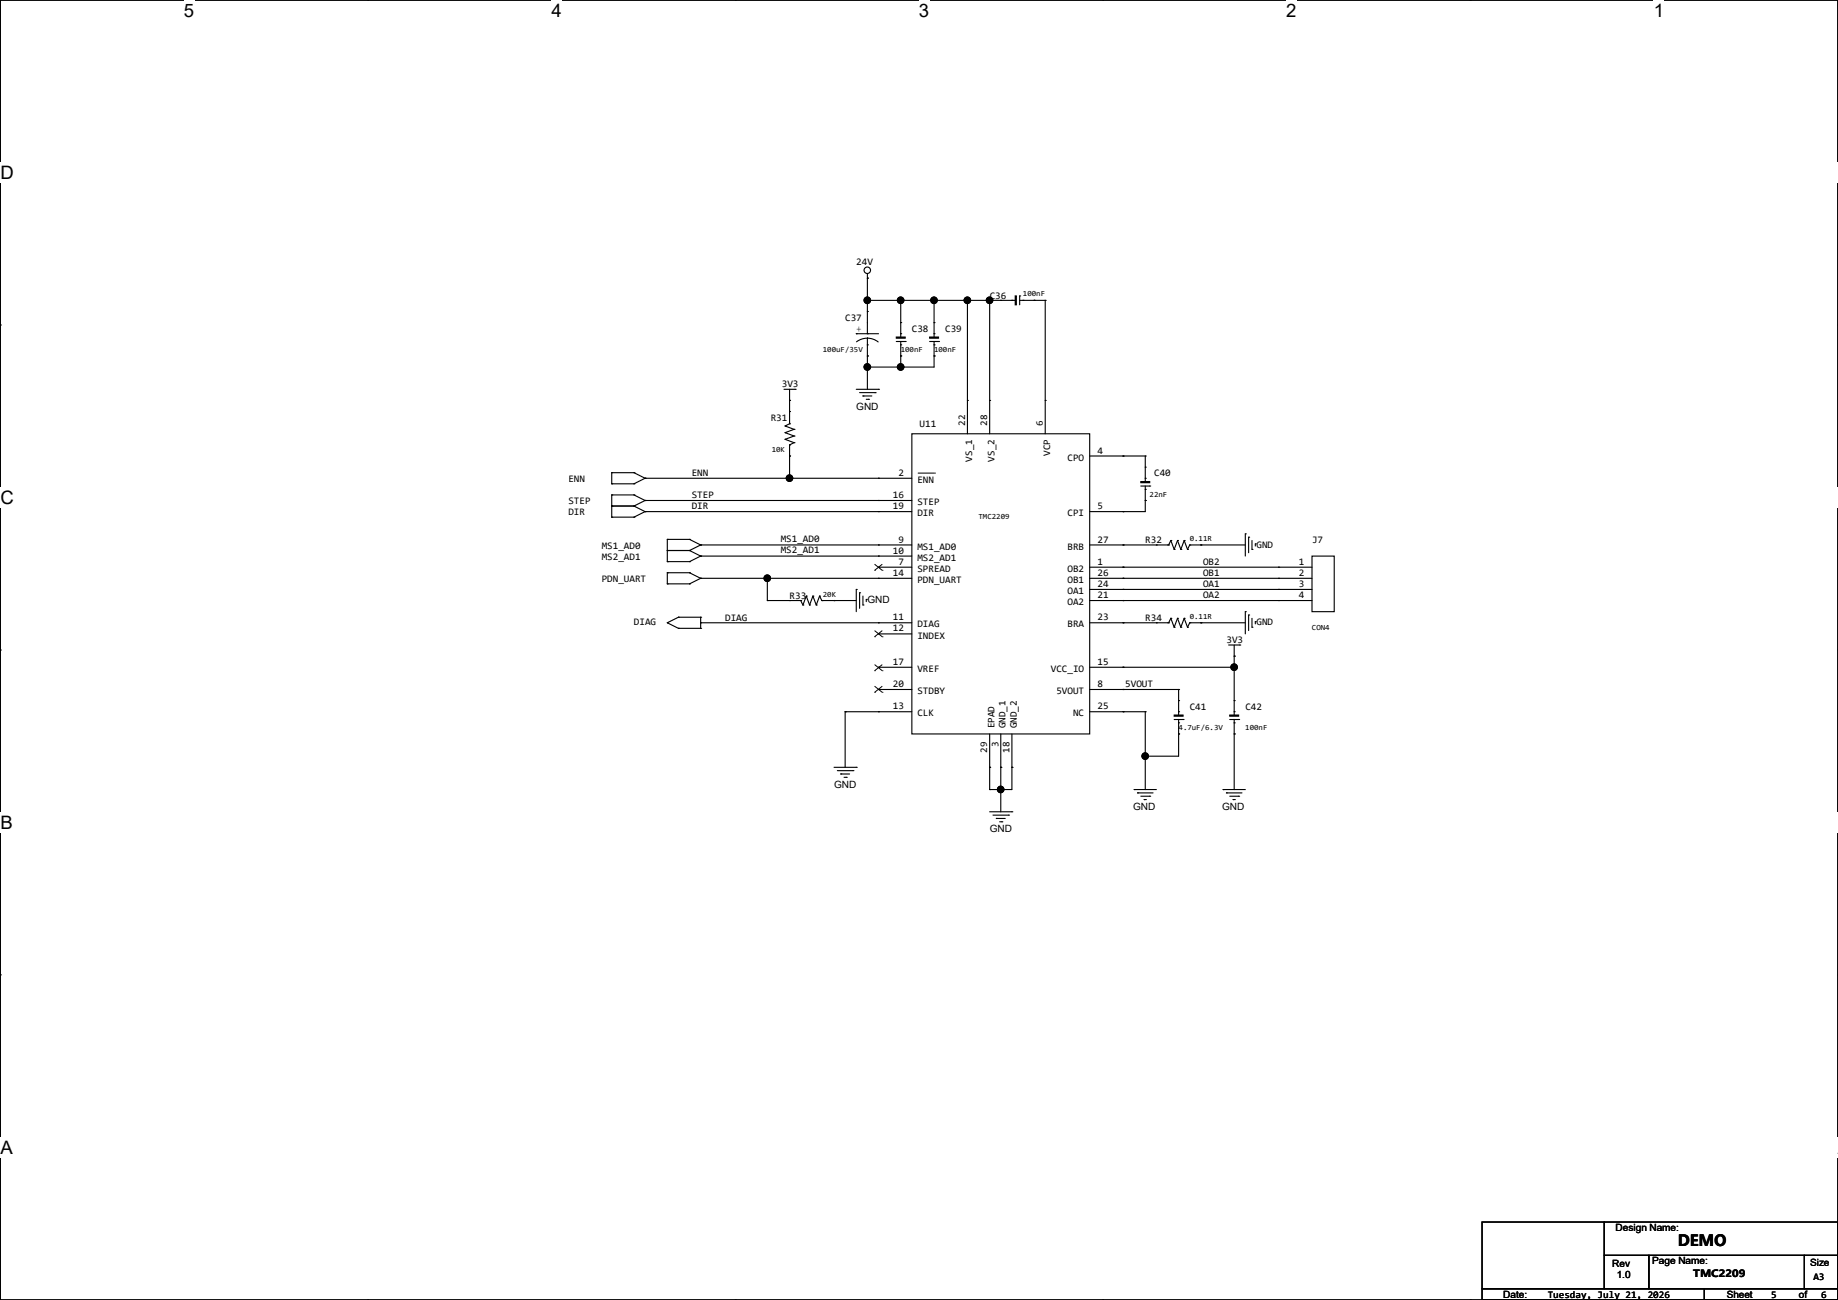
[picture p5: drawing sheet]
<svg xmlns="http://www.w3.org/2000/svg" width="420mm" height="297mm" viewBox="0 0 420 297" stroke-linecap="round" stroke-linejoin="round" font-family="sans-serif">
<path d="M.1 0h419.8v297h-419.8z" fill="none" stroke="#000" stroke-width=".25"/>
<path d="M42 0h2.4v4.8h-2.4z" fill="#fff"/>
<path d="M84 0h.1M84 297h.1" fill="none" stroke="#000" stroke-width=".25"/>
<path d="M126 0h2.4v4.8h-2.4z" fill="#fff"/>
<path d="M168 0h.1M168 297h.1" fill="none" stroke="#000" stroke-width=".25"/>
<path d="M210 0h2.3v4.8h-2.3z" fill="#fff"/>
<path d="M252 0h.1M252 297h.1" fill="none" stroke="#000" stroke-width=".25"/>
<path d="M293.9 0h2.4v4.8h-2.4z" fill="#fff"/>
<path d="M336 0h.1M336 297h.1" fill="none" stroke="#000" stroke-width=".25"/>
<g fill="#fff">
<path d="M377.9 0h2.4v4.8h-2.4z"/>
<path d="M.1 37.1h3v4.8h-3z"/>
<path d="M419.9 37.1l.1 4.8z"/>
<path d="M.1 111.3h3v4.8h-3z"/>
<path d="M419.9 111.3l.1 4.8z"/>
</g>
<path d="M.1 74.3h.1M419.9 74.3h.1" fill="none" stroke="#000" stroke-width=".25"/>
<g fill="#fff">
<path d="M.1 185.6h2.8v4.7h-2.8z"/>
<path d="M419.9 185.6l.1 4.7z"/>
</g>
<path d="M.1 148.5h.1M419.9 148.5h.1" fill="none" stroke="#000" stroke-width=".25"/>
<g fill="#fff">
<path d="M0 259.8h2.9v4.7h-2.9z"/>
<path d="M419.9 259.8h.1v4.7h-.1z"/>
</g>
<g fill="none" stroke="#000" stroke-width=".25">
<path d="M195.7 76.2h.1M195.7 76.2h5M198.2 63.5h.1M198.2 78.8h.1M198.2 76.2h.1M198.2 77.3l-1.1 .1-1.4 .7M198.2 77.3l1.6 .3 .9 .5M198.2 71.2h.1M198.2 68.6h.1M198.2 62.5v13.7M198.2 77.3v11.6M198.2 68.6h33.8"/>
<path d="M204.8 78h2M205.8 78.8h.1M205.8 76.2h.1M205.8 73.7h.1M205.8 68.6h.1M205.8 68.6v8.4M205.8 78v5.9M206.8 78h.1M212.4 78h2.1M213.4 78.8h.1M213.4 76.2h.1M213.4 73.7h.1"/>
<path d="M213.4 68.6h.1M213.4 68.6v8.4M213.4 78v5.9h-15.2M214.5 78h.1M221.1 68.6h.1M221.1 68.6v30.5M226.1 68.6h.1M226.1 68.6v30.5M228.7 68.6h.1M231.2 68.6h.1M233 67.6h.1M233 68.6h5.8"/>
<path d="M233 67.6v2M233.8 68.6h.1M236.3 68.6h.1M238.8 68.6h.1M238.8 68.6v30.5M179.2 88.9h2.5M179.4 97.3h.1M179.4 98.8h.1M179.4 97.3l2 .8M179.4 98.8l2 .8M180.4 91.5h.1M180.4 96.8h.1"/>
<path d="M180.4 94h.1M180.4 88.9v7.9M180.4 96.8l-1 .5M181.4 98.1h.1M181.4 99.6h.1M181.4 98.1l-2 .7M181.4 99.6l-2 .8M181.7 88.9h.1M195.7 88.9h5M196.4 89.7h3.6M197.2 90.5h.1M197.2 90.5h2"/>
<path d="M198 91.2h.5M198.2 81.3h.1M198.2 83.9h.1M198.5 91.2h.1M200 89.7h.1M200.7 88.9h.1M205.8 81.3h.1M205.8 83.9h.1M208.4 99.1h40.6v68.6h-40.6zM213.4 81.3h.1M221.1 91.5h.1M226.1 91.5h.1"/>
<path d="M238.8 91.5h.1M139.8 110.5h.1M139.8 108h.1M139.8 115.6h.1M139.8 113.1h.1M139.8 118.2h.1M139.8 108h5.1M139.8 110.5h5.1M139.8 108v2.5M139.8 113.1v5.1M139.8 113.1h5.1M139.8 115.6h5.1"/>
<path d="M139.8 118.2h5.1M144.9 108h.1M144.9 110.5h.1M144.9 113.1h.1M144.9 115.6h.1M144.9 118.2h.1M144.9 108l2.5 1.3M144.9 113.1l2.5 1.2M144.9 115.6l2.5 1.3M147.4 109.3h.1M147.4 114.3h.1M147.4 116.9h.1"/>
<path d="M147.4 109.3l-2.5 1.2M147.4 114.3l-2.5 1.3M147.4 116.9l-2.5 1.3M147.4 109.3h61M147.4 116.9h61M147.4 114.3h61M179.4 100.4h.1M179.4 100.4l2 .7M180.4 101.6h.1M180.4 104.2h.1M180.4 109.3h.1M180.4 101.6v7.7"/>
<path d="M181.4 101.1h.1M181.4 101.1l-1 .5M200.7 109.3h.1M200.7 114.3h.1M200.7 116.9h.1M249 104.2h12.7M256.6 104.2h.1M256.6 116.9h.1M260.7 111h2M261.7 111.8h.1M261.7 109.3h.1M261.7 106.7h.1"/>
<path d="M261.7 114.3h.1M261.7 104.2h.1M261.7 111v5.9h-12.7M261.7 104.2v5.8M262.7 111h.1M152.5 125.8h.1M152.5 123.2h.1M152.5 128.3h.1M152.5 133.4h.1M152.5 130.9h.1M152.5 123.2h5.1M152.5 125.8h5.1"/>
<path d="M152.5 123.2v5.1M152.5 130.9v2.5M152.5 128.3h5.1M152.5 130.9h5.1M152.5 133.4h5.1M157.6 123.2h.1M157.6 125.8h.1M157.6 128.3h.1M157.6 130.9h.1M157.6 133.4h.1M157.6 123.2l2.5 1.3M157.6 125.8l2.5 1.2"/>
<path d="M157.6 130.9l2.5 1.2M160.1 124.5h.1M160.1 127h.1M160.1 132.1h.1M160.1 124.5l-2.5 1.3M160.1 127l-2.5 1.3M160.1 132.1l-2.5 1.3M160.1 124.5h48.3M160.1 127h48.3M160.1 132.1h48.3M175.3 132.1h.1M175.3 137.2h.1"/>
<path d="M175.3 137.2h7.7M175.3 132.1v5.1M180.4 137.2h.1M183 137.2h.1M183 137.2l.5 1M183.5 138.2h.1M184.2 136.2h.1M184.2 136.2l.8 2M184.2 136.2l-.7 2M185 138.2h.1M185.8 136.2h.1M185.8 136.2l.7 2"/>
<path d="M185.8 136.2l-.8 2M186.5 138.2h.1M187.3 136.2h.1M187.3 136.2l.5 1M187.3 136.2l-.8 2M187.8 137.2h.1M187.8 137.2h7.9M190.6 137.2h.1M195.7 134.7h.1M195.7 134.7v5M196.4 135.4h.1M196.4 135.4v3.6"/>
<path d="M197.2 138.2h.1M197.2 136.2v2M198 136.9h.1M198 136.9v.6M200.7 129.6h.1M200.7 124.5h.1M200.7 127h.1M200.7 132.1h.1M200.7 129.6h7.7M249 137.2h50.8M249 129.6h50.8M249 124.5h18"/>
<path d="M249 132.1h50.8M249 134.7h50.8M256.6 129.6h.1M256.6 137.2h.1M256.6 134.7h.1M256.6 132.1h.1M256.6 124.5h.1M264.2 124.5h.1M267 124.5h.1M267.5 123.5h.1M267.5 123.5l-.5 1M267.5 123.5l.8 2"/>
<path d="M268.3 125.5h.1M269.1 123.5h.1M269.1 123.5l-.8 2M269.1 123.5l.7 2M269.8 125.5h.1M270.6 123.5h.1M270.6 123.5l-.8 2M270.6 123.5l.8 2M271.4 125.5h.1M271.9 124.5h.1M271.9 124.5h12.7M271.9 124.5l-.5 1"/>
<path d="M274.4 124.5h.1M284.6 122h.1M284.6 139.7h.1M284.6 122v5M284.6 139.7v5.1M285.3 122.7h.1M285.3 122.7v3.6M286.1 125.5h.1M286.1 123.5v2M286.9 124.2h.1M286.9 124.2v.6M292.2 129.6h.1"/>
<path d="M292.2 132.1h.1M292.2 134.7h.1M292.2 137.2h.1M299.8 127h5.1v12.7h-5.1zM152.5 142.3h.1M152.5 142.3l2.5 1.3M155 141h.1M155 143.6h.1M155 141h5.1M155 141l-2.5 1.3M155 143.6h5.1M160.1 143.6h.1"/>
<path d="M160.1 141h.1M160.1 142.3h.1M160.1 141v2.6M160.1 142.3h48.3M200.7 142.3h.1M200.7 144.8h.1M200.7 152.4h.1M200.7 157.5h.1M200.7 157.5h7.7M200.7 144.8h7.7M200.7 152.4h7.7M249 157.5h20.3"/>
<path d="M249 142.3h18M249 152.4h33M256.6 157.5h.1M256.6 152.4h.1M256.6 142.3h.1M264.2 142.3h.1M267 142.3h.1M267.5 141.3h.1M267.5 141.3l-.5 1M267.5 141.3l.8 2M268.3 143.3h.1M269.1 141.3h.1"/>
<path d="M269.1 141.3l-.8 2M269.1 141.3l.7 2M269.3 157.5h.1M269.3 157.5v5.9M269.8 143.3h.1M270.6 141.3h.1M270.6 141.3l-.8 2M270.6 141.3l.8 2M271.4 143.3h.1M271.9 142.3h.1M271.9 142.3h12.7M271.9 142.3l-.5 1"/>
<path d="M274.4 142.3h.1M280.8 147.4h2.5M282 149.9h.1M282 152.4h.1M282 147.4v16M283.3 147.4h.1M285.3 140.5h.1M285.3 140.5v3.6M286.1 143.3h.1M286.1 141.3v2M286.9 142h.1M286.9 142v.5"/>
<path d="M190.6 175.3h5.1M191.3 176.1h3.6M192.1 176.8h.1M192.1 176.8h2M192.9 177.6h.5M193.1 162.6h.1M193.1 162.6h15.3M193.1 162.6v12.7M193.4 177.6h.1M194.9 176.1h.1M195.7 175.3h.1M200.7 162.6h.1"/>
<path d="M226.1 175.3h.1M226.1 167.7v12.7M228.7 175.3h.1M228.7 167.7v17.8M231.2 175.3h.1M231.2 167.7v12.7h-5.1M249 162.6h12.7M256.6 162.6h.1M261.7 162.6h.1M261.7 172.8h.1M261.7 162.6v17.8M268.3 164.4h2"/>
<path d="M269.3 165.1h.1M269.3 162.6h.1M269.3 160.1h.1M269.3 167.7h.1M269.3 164.4v8.4h-7.6M270.3 164.4h.1M281 164.4h2M282 165.1h.1M282 162.6h.1M282 160.1h.1M282 167.7h.1M282 164.4v16"/>
<path d="M283 164.4h.1M226.1 180.4h.1M226.1 185.5h5.1M226.9 186.2h3.6M227.7 187h.1M227.7 187h2M228.4 187.7h.5M228.7 180.4h.1M228.9 187.7h.1M230.5 186.2h.1M231.2 185.5h.1M259.2 180.4h.1"/>
<path d="M259.2 180.4h5M259.9 181.1h.1M259.9 181.1h3.6M260.7 181.9h2M261.5 182.7h.1M261.5 182.7h.5M262.7 181.9h.1M279.5 180.4h.1M279.5 180.4h5.1M280.2 181.1h.1M280.2 181.1h3.6M281 181.9h2"/>
<path d="M281.8 182.7h.1M281.8 182.7h.5M283 181.9h.1M.1 222.7h.1M419.9 222.7h.1M338.7 279.2h27.9v15.2h-27.9zM366.6 279.2h53.3v7.6h-53.3zM338.7 294.4h50.8v2.6h-50.8zM366.6 286.8h10.2v7.6h-10.2zM376.8 286.8h35.5v7.6h-35.5zM389.5 294.4h30.4v2.6h-30.4zM412.3 286.8h7.6v7.6h-7.6z"/>
<circle cx="198.2" cy="61.7" r=".74"/>
</g>
<g fill="#000" stroke="#000" stroke-width=".25">
<path d="M204.8 77h2v.3h-2z" fill-rule="evenodd"/>
<path d="M212.4 77h2.1v.3h-2.1z" fill-rule="evenodd"/>
<path d="M232 67.6h.2v2h-.2z" fill-rule="evenodd"/>
<path d="M260.7 110h2v.3h-2z" fill-rule="evenodd"/>
<path d="M268.3 163.4h2v.2h-2z" fill-rule="evenodd"/>
<path d="M281 163.4h2v.2h-2z" fill-rule="evenodd"/>
<circle cx="198.2" cy="68.6" r=".74"/>
<circle cx="205.8" cy="68.6" r=".74"/>
<circle cx="213.4" cy="68.6" r=".74"/>
<circle cx="221" cy="68.6" r=".74"/>
<circle cx="226.1" cy="68.6" r=".74"/>
<circle cx="198.2" cy="83.8" r=".74"/>
<circle cx="205.8" cy="83.8" r=".74"/>
<circle cx="180.4" cy="109.2" r=".74"/>
<circle cx="175.3" cy="132.1" r=".74"/>
<circle cx="282" cy="152.4" r=".74"/>
<circle cx="261.7" cy="172.7" r=".74"/>
<circle cx="228.7" cy="180.4" r=".74"/>
</g>
<g fill="none" stroke="#000" stroke-width=".23">
<path d="M209.7 108.1h3.9M213.6 108.1h.1M199.8 130.3h.1M199.8 128.9l1.8 1.4M201.6 130.3h.1M201.6 128.9l-1.8 1.4M199.8 145.5h.1M199.8 153.2h.1M199.8 158.2h.1M199.8 144.1l1.8 1.4M199.8 151.8l1.8 1.4M199.8 156.8l1.8 1.4"/>
<path d="M201.6 145.5h.1M201.6 153.2h.1M201.6 158.2h.1M201.6 144.1l-1.8 1.4M201.6 151.8l-1.8 1.4M201.6 156.8l-1.8 1.4"/>
</g>
<g font-size="4.2">
<text x="42" y="3.9">5</text>
<text x="126" y="3.9">4</text>
<text x="210" y="3.9">3</text>
<text x="293.9" y="3.9">2</text>
<text x="377.9" y="3.9">1</text>
<text x=".1" y="40.9">D</text>
<text x=".1" y="115.1">C</text>
<text x=".1" y="189.4">B</text>
<text x=".1" y="263.6">A</text>
<text x="419.9" y="263.6">A</text>
</g>
<text font-size="3.6" x="383.4" y="284.7">DEMO</text>
<g font-size="2.3">
<text x="195.7" y="60.6">24V</text>
<text x="226.2" y="68.2">C36</text>
<text x="193.1" y="73.3">C37</text>
<text x="195.7" y="75.8">+</text>
<text x="208.4" y="75.8">C38</text>
<text x="216" y="75.8">C39</text>
<text x="178.7" y="88.5">3V3</text>
<text x="195.7" y="93.6">GND</text>
<text x="176.1" y="96.1">R31</text>
<text x="210.1" y="97.7">U11</text>
<text x="220.5" y="97.3" transform="rotate(-90 220.5 97.3)">22</text>
<text x="225.6" y="97.3" transform="rotate(-90 225.6 97.3)">28</text>
<text x="238.3" y="97.3" transform="rotate(-90 238.3 97.3)">6</text>
<text x="222.2" y="105.4" transform="rotate(-90 222.2 105.4)">VS_1</text>
<text x="227.2" y="105.4" transform="rotate(-90 227.2 105.4)">VS_2</text>
<text x="239.9" y="104.2" transform="rotate(-90 239.9 104.2)">VCP</text>
<text x="243.9" y="105.2">CPO</text>
<text x="250.8" y="103.6">4</text>
<text x="129.9" y="110.1">ENN</text>
<text x="158.1" y="108.8">ENN</text>
<text x="158.1" y="113.8">STEP</text>
<text x="204.1" y="113.8">16</text>
<text x="205.3" y="108.7">2</text>
<text x="209.6" y="110.3">ENN</text>
<text x="263.7" y="108.8">C40</text>
<text x="129.9" y="115.2">STEP</text>
<text x="129.9" y="117.7">DIR</text>
<text x="158.1" y="116.4">DIR</text>
<text x="204.1" y="116.3">19</text>
<text x="209.6" y="115.4">STEP</text>
<text x="209.6" y="117.9">DIR</text>
<text x="243.9" y="117.9">CPI</text>
<text x="250.8" y="116.3">5</text>
<text x="137.5" y="125.3">MS1_AD0</text>
<text x="178.4" y="123.8">MS1_AD0</text>
<text x="205.3" y="124">9</text>
<text x="209.6" y="125.6">MS1_AD0</text>
<text x="243.9" y="125.6">BRB</text>
<text x="250.8" y="124">27</text>
<text x="261.7" y="124.1">R32</text>
<text x="287.1" y="125.1">GND</text>
<text x="299.8" y="124.1">J7</text>
<text x="137.5" y="127.9">MS2_AD1</text>
<text x="178.4" y="126.3">MS2_AD1</text>
<text x="204.1" y="126.5">10</text>
<text x="204.1" y="131.6">14</text>
<text x="205.3" y="129">7</text>
<text x="209.6" y="130.6">SPREAD</text>
<text x="209.6" y="128.1">MS2_AD1</text>
<text x="243.9" y="130.6">OB2</text>
<text x="250.8" y="129">1</text>
<text x="250.8" y="131.6">26</text>
<text x="274.9" y="129.1">OB2</text>
<text x="274.9" y="131.6">OB1</text>
<text x="296.8" y="129">1</text>
<text x="296.8" y="131.6">2</text>
<text x="137.5" y="133">PDN_UART</text>
<text x="180.4" y="136.8">R33</text>
<text x="198.2" y="137.8">GND</text>
<text x="209.6" y="133.2">PDN_UART</text>
<text x="243.9" y="135.7">OA1</text>
<text x="243.9" y="133.2">OB1</text>
<text x="250.8" y="136.7">21</text>
<text x="250.8" y="134.1">24</text>
<text x="274.9" y="134.2">OA1</text>
<text x="274.9" y="136.7">OA2</text>
<text x="296.8" y="134.1">3</text>
<text x="296.8" y="136.7">4</text>
<text x="144.9" y="142.9">DIAG</text>
<text x="165.7" y="141.8">DIAG</text>
<text x="204.1" y="141.7">11</text>
<text x="209.6" y="143.3">DIAG</text>
<text x="243.9" y="138.3">OA2</text>
<text x="243.9" y="143.3">BRA</text>
<text x="250.8" y="141.7">23</text>
<text x="261.7" y="141.9">R34</text>
<text x="287.1" y="142.9">GND</text>
<text x="204.1" y="144.3">12</text>
<text x="209.6" y="145.9">INDEX</text>
<text x="280.3" y="146.9">3V3</text>
<text x="204.1" y="151.9">17</text>
<text x="209.6" y="153.5">VREF</text>
<text x="240.1" y="153.5">VCC_IO</text>
<text x="250.8" y="151.9">15</text>
<text x="204.1" y="157">20</text>
<text x="209.6" y="158.6">STDBY</text>
<text x="241.4" y="158.6">5VOUT</text>
<text x="250.8" y="157">8</text>
<text x="257.1" y="157">5VOUT</text>
<text x="204.1" y="162.1">13</text>
<text x="209.6" y="163.7">CLK</text>
<text x="227.2" y="166.4" transform="rotate(-90 227.2 166.4)">EPAD</text>
<text x="229.8" y="166.4" transform="rotate(-90 229.8 166.4)">GND_1</text>
<text x="232.3" y="166.4" transform="rotate(-90 232.3 166.4)">GND_2</text>
<text x="245.2" y="163.7">NC</text>
<text x="250.8" y="162.1">25</text>
<text x="271.9" y="162.2">C41</text>
<text x="284.6" y="162.2">C42</text>
<text x="225.6" y="172" transform="rotate(-90 225.6 172)">29</text>
<text x="228.1" y="170.7" transform="rotate(-90 228.1 170.7)">3</text>
<text x="230.7" y="172" transform="rotate(-90 230.7 172)">18</text>
<text x="190.6" y="179.9">GND</text>
<text x="258.9" y="185">GND</text>
<text x="279.2" y="185">GND</text>
<text x="226.2" y="190.1">GND</text>
<text x="369.2" y="281.3">Design Name:</text>
<text x="368.4" y="289.4">Rev</text>
<text x="369.4" y="291.9">1.0</text>
<text x="377.6" y="288.9">Page Name:</text>
<text x="386.9" y="291.8">TMC2209</text>
<text x="413.6" y="289.1">Size</text>
<text x="414.4" y="292.5">A3</text>
<text x="343.5" y="296.5">Date:</text>
<text x="353.7" y="296.5">Tuesday, July 21, 2026</text>
<text x="394.6" y="296.5">Sheet</text>
<text x="404.7" y="296.5">5</text>
<text x="411.1" y="296.5">of</text>
<text x="416.2" y="296.5">6</text>
</g>
<g font-size="1.8">
<text x="233.8" y="67.7">100nF</text>
<text x="188" y="80.4">100uF/35V</text>
<text x="205.8" y="80.4">100nF</text>
<text x="213.4" y="80.4">100nF</text>
<text x="176.4" y="103.3">10K</text>
<text x="262.7" y="113.5">22nF</text>
<text x="223.6" y="118.5">TMC2209</text>
<text x="271.9" y="123.6">0.11R</text>
<text x="188" y="136.3">20K</text>
<text x="271.9" y="141.4">0.11R</text>
<text x="299.8" y="143.9">CON4</text>
<text x="269.3" y="166.8">4.7uF/6.3V</text>
<text x="284.6" y="166.8">100nF</text>
</g>
</svg>
